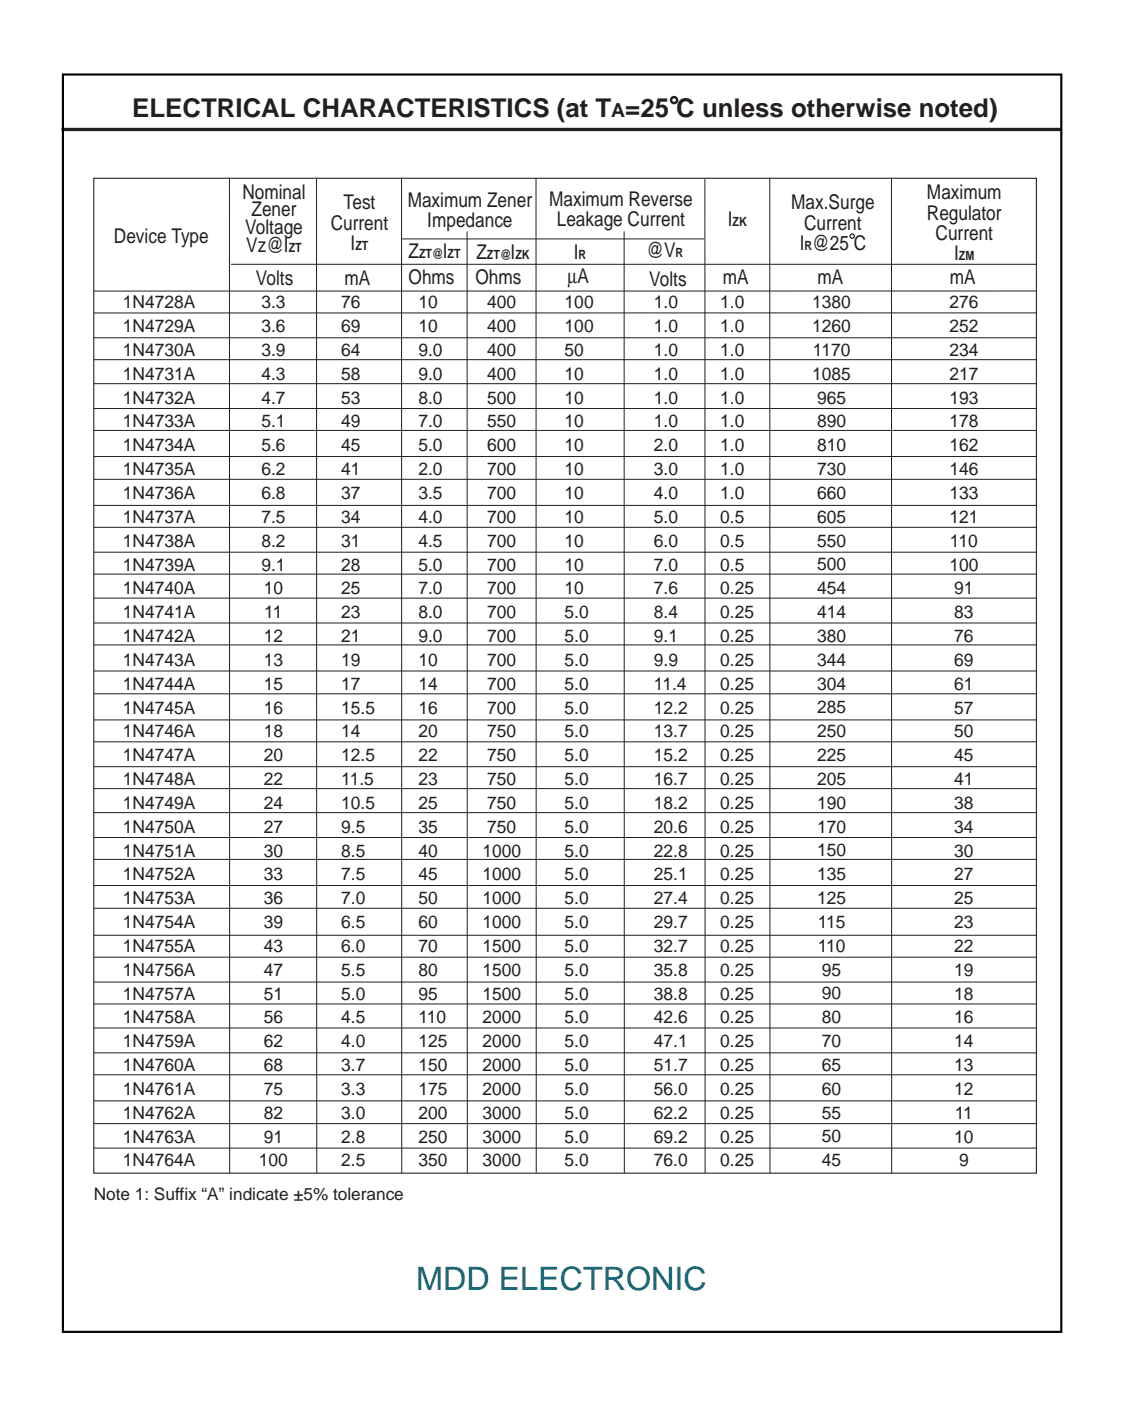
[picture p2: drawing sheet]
<svg xmlns="http://www.w3.org/2000/svg" width="184mm" height="230mm" viewBox="0 0 184 230" stroke-linecap="round" stroke-linejoin="round" font-family="sans-serif">
<circle cx="110.5" cy="16.4" r=".5" fill="none" stroke="#231f20" stroke-width=".4"/>
<path d="M15.4 29.2h154.5v163.1h-154.5z" fill="none" stroke="#231f20" stroke-width=".18"/>
<g fill="none" stroke="#231f20" stroke-width=".17">
<path d="M15.4 55.4h154.6M15.4 59h154.6M37.9 43.3h132M170 47.7h-154.6M170 51.3h-154.6M15.4 62.9h154.6M15.4 67h154.6M15.4 70.6h154.6M15.4 74.8h154.6M15.4 78.6h154.6M15.4 82.8h154.6M15.4 86.4h154.6"/>
<path d="M15.4 90.5h154.6M15.4 94.1h154.6M15.4 98h154.6M15.4 102.1h154.6M15.4 105.7h154.6M15.4 110h154.6M15.4 113.7h154.6M15.4 118h154.6M15.4 121.6h154.6M15.4 125.7h154.6M15.4 129.3h154.6M15.4 133.2h154.6"/>
<path d="M15.4 137.3h154.6M15.4 140.9h154.6M15.4 145.2h154.6M15.4 148.9h154.6M15.4 153.3h154.6M15.4 156.9h154.6M15.4 161h154.6M15.4 164.6h154.6M15.4 168.5h154.6M15.4 172.6h154.6M15.4 176.2h154.6M15.4 180.5h154.6"/>
<path d="M15.4 184.2h154.6M15.4 188.2h154.6"/>
</g>
<path d="M37.6 29.2l.1 163.1M51.9 29.4v162.9M65.8 29.2l.1 163.1M65.9 39.2h49.6M76.6 37.9v154.4M87.9 29.2v163M102.3 37.9l.1 154.4M115.6 29.4v162.9M126.2 29.2v163.1M146.2 29.2v163.1" fill="none" stroke="#231f20" stroke-width=".16"/>
<circle cx="139.7" cy="38.7" r=".36" fill="none" stroke="#231f20" stroke-width=".2"/>
<path d="M48.2 196.7h1.5" fill="none" stroke="#231f20" stroke-width=".23"/>
<path d="M10.1 21.2h163.9" fill="none" stroke="#231f20" stroke-width=".54"/>
<path d="M10.3 12.2h163.7v206.1h-163.7z" fill="none" stroke="#000" stroke-width=".35"/>
<text font-size="5.3" fill="#00697a" x="68.3" y="211.5">MDD ELECTRONIC</text>
<text font-size="4.2" fill="#231f20" x="21.7" y="19.2">ELECTRICAL CHARACTERISTICS (at T =25 C unless otherwise noted)</text>
<g font-size="3.3" fill="#231f20">
<text x="39.7" y="32.6">Nominal</text>
<text x="41.2" y="35.5">Zener</text>
<text x="56.3" y="34.3">Test</text>
<text x="66.8" y="33.9">Maximum Zener</text>
<text x="90" y="33.7">Maximum Reverse</text>
<text x="129.7" y="34.3">Max.Surge</text>
<text x="152" y="32.7">Maximum</text>
<text x="18.7" y="39.9">Device Type</text>
<text x="40.2" y="38.4">Voltage</text>
<text x="40.4" y="41.3">Vz@I</text>
<text x="54.2" y="37.6">Current</text>
<text x="57.5" y="41">I</text>
<text x="70.1" y="37.2">Impedance</text>
<text x="91.3" y="37">Leakage Current</text>
<text x="119.3" y="37">I</text>
<text x="131.1" y="41">I @25 C</text>
<text x="131.9" y="37.7">Current</text>
<text x="152" y="36">Regulator</text>
<text x="153.4" y="39.3">Current</text>
<text x="42" y="46.7">Volts</text>
<text x="56.5" y="46.7">mA</text>
<text x="67" y="42.3">Z</text>
<text x="67" y="46.6">Ohms</text>
<text x="72.6" y="42.3">I</text>
<text x="78" y="46.6">Ohms</text>
<text x="78.1" y="42.4">Z</text>
<text x="83.7" y="42.4">I</text>
<text x="93.1" y="46.4">µA</text>
<text x="94.1" y="42.4">I</text>
<text x="106" y="42.1">@V</text>
<text x="106.5" y="46.9">Volts</text>
<text x="118.5" y="46.5">mA</text>
<text x="134" y="46.5">mA</text>
<text x="155.7" y="46.5">mA</text>
<text x="156.4" y="42.7">I</text>
</g>
<text font-size="3.2" fill="#231f20" x="100.2" y="19.2">A</text>
<g font-size="2.9" fill="#231f20">
<text x="20.2" y="50.5">1N4728A</text>
<text x="42.8" y="50.5">3.3</text>
<text x="56" y="50.5">76</text>
<text x="68.6" y="50.5">10</text>
<text x="79.9" y="50.5">400</text>
<text x="92.6" y="50.5">100</text>
<text x="107.2" y="50.5">1.0</text>
<text x="118.1" y="50.5">1.0</text>
<text x="133.2" y="50.5">1380</text>
<text x="155.7" y="50.5">276</text>
<text x="20.2" y="54.4">1N4729A</text>
<text x="20.2" y="58.4">1N4730A</text>
<text x="42.8" y="54.4">3.6</text>
<text x="42.8" y="58.4">3.9</text>
<text x="56" y="54.4">69</text>
<text x="56" y="58.4">64</text>
<text x="68.6" y="54.4">10</text>
<text x="68.6" y="58.4">9.0</text>
<text x="79.9" y="54.4">400</text>
<text x="79.9" y="58.4">400</text>
<text x="92.6" y="54.4">100</text>
<text x="92.6" y="58.4">50</text>
<text x="107.2" y="54.4">1.0</text>
<text x="107.2" y="58.4">1.0</text>
<text x="118.1" y="54.4">1.0</text>
<text x="118.1" y="58.4">1.0</text>
<text x="133.2" y="54.4">1260</text>
<text x="133.3" y="58.3">1170</text>
<text x="155.7" y="54.4">252</text>
<text x="155.7" y="58.4">234</text>
<text x="20.2" y="62.3">1N4731A</text>
<text x="42.8" y="62.3">4.3</text>
<text x="56" y="62.3">58</text>
<text x="68.6" y="62.3">9.0</text>
<text x="79.9" y="62.3">400</text>
<text x="92.6" y="62.3">10</text>
<text x="107.2" y="62.3">1.0</text>
<text x="118.1" y="62.3">1.0</text>
<text x="133.2" y="62.3">1085</text>
<text x="155.7" y="62.3">217</text>
<text x="20.2" y="66.2">1N4732A</text>
<text x="20.2" y="70.1">1N4733A</text>
<text x="42.8" y="66.2">4.7</text>
<text x="42.8" y="70.1">5.1</text>
<text x="56" y="66.2">53</text>
<text x="56" y="70.1">49</text>
<text x="68.6" y="66.2">8.0</text>
<text x="68.6" y="70.1">7.0</text>
<text x="79.9" y="66.2">500</text>
<text x="79.9" y="70.1">550</text>
<text x="92.6" y="66.2">10</text>
<text x="92.6" y="70.1">10</text>
<text x="107.2" y="66.2">1.0</text>
<text x="107.2" y="70.1">1.0</text>
<text x="118.1" y="66.2">1.0</text>
<text x="118.1" y="70.1">1.0</text>
<text x="134" y="66.2">965</text>
<text x="134" y="70.1">890</text>
<text x="155.7" y="66.2">193</text>
<text x="155.7" y="70.1">178</text>
<text x="20.2" y="74">1N4734A</text>
<text x="20.2" y="77.9">1N4735A</text>
<text x="42.8" y="74">5.6</text>
<text x="42.8" y="77.9">6.2</text>
<text x="56" y="74">45</text>
<text x="56" y="77.9">41</text>
<text x="68.6" y="74">5.0</text>
<text x="68.6" y="77.9">2.0</text>
<text x="79.9" y="74">600</text>
<text x="79.9" y="77.9">700</text>
<text x="92.6" y="74">10</text>
<text x="92.6" y="77.9">10</text>
<text x="107.2" y="74">2.0</text>
<text x="107.2" y="77.9">3.0</text>
<text x="118.1" y="74">1.0</text>
<text x="118.1" y="77.9">1.0</text>
<text x="134" y="74">810</text>
<text x="134" y="77.9">730</text>
<text x="155.7" y="74">162</text>
<text x="155.7" y="77.9">146</text>
<text x="20.2" y="81.8">1N4736A</text>
<text x="42.8" y="81.8">6.8</text>
<text x="56" y="81.8">37</text>
<text x="68.6" y="81.8">3.5</text>
<text x="79.9" y="81.8">700</text>
<text x="92.6" y="81.8">10</text>
<text x="107.2" y="81.8">4.0</text>
<text x="118.1" y="81.8">1.0</text>
<text x="134" y="81.8">660</text>
<text x="155.7" y="81.8">133</text>
<text x="20.2" y="85.7">1N4737A</text>
<text x="20.2" y="89.6">1N4738A</text>
<text x="42.8" y="85.7">7.5</text>
<text x="42.8" y="89.6">8.2</text>
<text x="56" y="85.7">34</text>
<text x="56" y="89.6">31</text>
<text x="68.6" y="85.7">4.0</text>
<text x="68.6" y="89.6">4.5</text>
<text x="79.9" y="85.7">700</text>
<text x="79.9" y="89.6">700</text>
<text x="92.6" y="85.7">10</text>
<text x="92.6" y="89.6">10</text>
<text x="107.2" y="85.7">5.0</text>
<text x="107.2" y="89.6">6.0</text>
<text x="118.1" y="85.7">0.5</text>
<text x="118.1" y="89.6">0.5</text>
<text x="134" y="85.7">605</text>
<text x="134" y="89.6">550</text>
<text x="155.7" y="85.7">121</text>
<text x="155.8" y="89.6">110</text>
<text x="20.2" y="93.5">1N4739A</text>
<text x="42.8" y="93.5">9.1</text>
<text x="56" y="93.5">28</text>
<text x="68.6" y="93.5">5.0</text>
<text x="79.9" y="93.5">700</text>
<text x="92.6" y="93.5">10</text>
<text x="107.2" y="93.5">7.0</text>
<text x="118.1" y="93.5">0.5</text>
<text x="134" y="93.5">500</text>
<text x="155.7" y="93.5">100</text>
<text x="20.2" y="97.4">1N4740A</text>
<text x="20.2" y="101.3">1N4741A</text>
<text x="43.2" y="97.4">10</text>
<text x="43.3" y="101.3">11</text>
<text x="56" y="97.4">25</text>
<text x="56" y="101.3">23</text>
<text x="68.6" y="97.4">7.0</text>
<text x="68.6" y="101.3">8.0</text>
<text x="79.9" y="97.4">700</text>
<text x="79.9" y="101.3">700</text>
<text x="92.6" y="97.4">10</text>
<text x="92.6" y="101.3">5.0</text>
<text x="107.2" y="97.4">7.6</text>
<text x="107.2" y="101.3">8.4</text>
<text x="118.1" y="97.4">0.25</text>
<text x="118.1" y="101.3">0.25</text>
<text x="134" y="97.4">454</text>
<text x="134" y="101.3">414</text>
<text x="156.5" y="97.4">91</text>
<text x="156.5" y="101.3">83</text>
<text x="20.2" y="105.2">1N4742A</text>
<text x="43.2" y="105.2">12</text>
<text x="56" y="105.2">21</text>
<text x="68.6" y="105.2">9.0</text>
<text x="79.9" y="105.2">700</text>
<text x="92.6" y="105.2">5.0</text>
<text x="107.2" y="105.2">9.1</text>
<text x="118.1" y="105.2">0.25</text>
<text x="134" y="105.2">380</text>
<text x="156.5" y="105.2">76</text>
<text x="20.2" y="109.1">1N4743A</text>
<text x="20.2" y="113.1">1N4744A</text>
<text x="43.2" y="109.1">13</text>
<text x="43.2" y="113.1">15</text>
<text x="56" y="109.1">19</text>
<text x="56" y="113.1">17</text>
<text x="68.6" y="109.1">10</text>
<text x="68.6" y="113.1">14</text>
<text x="79.9" y="109.1">700</text>
<text x="79.9" y="113.1">700</text>
<text x="92.6" y="109.1">5.0</text>
<text x="92.6" y="113.1">5.0</text>
<text x="107.2" y="109.1">9.9</text>
<text x="107.2" y="113.1">11.4</text>
<text x="118.1" y="109.1">0.25</text>
<text x="118.1" y="113.1">0.25</text>
<text x="134" y="109.1">344</text>
<text x="134" y="113">304</text>
<text x="156.5" y="109.1">69</text>
<text x="156.5" y="113.1">61</text>
<text x="20.2" y="117">1N4745A</text>
<text x="43.2" y="117">16</text>
<text x="56" y="117">15.5</text>
<text x="68.6" y="117">16</text>
<text x="79.9" y="117">700</text>
<text x="92.6" y="117">5.0</text>
<text x="107.2" y="117">12.2</text>
<text x="118.1" y="117">0.25</text>
<text x="134" y="117">285</text>
<text x="156.5" y="117">57</text>
<text x="20.2" y="120.9">1N4746A</text>
<text x="20.2" y="124.8">1N4747A</text>
<text x="43.2" y="120.9">18</text>
<text x="43.2" y="124.8">20</text>
<text x="56" y="120.9">14</text>
<text x="56" y="124.8">12.5</text>
<text x="68.6" y="120.9">20</text>
<text x="68.6" y="124.8">22</text>
<text x="79.9" y="120.9">750</text>
<text x="79.9" y="124.8">750</text>
<text x="92.6" y="120.9">5.0</text>
<text x="92.6" y="124.8">5.0</text>
<text x="107.2" y="120.9">13.7</text>
<text x="107.2" y="124.8">15.2</text>
<text x="118.1" y="120.9">0.25</text>
<text x="118.1" y="124.8">0.25</text>
<text x="134" y="120.9">250</text>
<text x="134" y="124.8">225</text>
<text x="156.5" y="120.9">50</text>
<text x="156.5" y="124.8">45</text>
<text x="20.2" y="128.7">1N4748A</text>
<text x="43.2" y="128.7">22</text>
<text x="56" y="128.7">11.5</text>
<text x="68.6" y="128.7">23</text>
<text x="79.9" y="128.7">750</text>
<text x="92.6" y="128.7">5.0</text>
<text x="107.2" y="128.7">16.7</text>
<text x="118.1" y="128.7">0.25</text>
<text x="134" y="128.7">205</text>
<text x="156.5" y="128.7">41</text>
<text x="20.2" y="132.6">1N4749A</text>
<text x="20.2" y="136.5">1N4750A</text>
<text x="43.2" y="132.6">24</text>
<text x="43.2" y="136.5">27</text>
<text x="56" y="132.6">10.5</text>
<text x="56" y="136.5">9.5</text>
<text x="68.6" y="132.6">25</text>
<text x="68.6" y="136.5">35</text>
<text x="79.9" y="132.6">750</text>
<text x="79.9" y="136.5">750</text>
<text x="92.6" y="132.6">5.0</text>
<text x="92.6" y="136.5">5.0</text>
<text x="107.2" y="132.6">18.2</text>
<text x="107.2" y="136.5">20.6</text>
<text x="118.1" y="132.6">0.25</text>
<text x="118.1" y="136.5">0.25</text>
<text x="134" y="132.6">190</text>
<text x="134" y="136.5">170</text>
<text x="156.5" y="132.6">38</text>
<text x="156.5" y="136.5">34</text>
<text x="20.2" y="140.4">1N4751A</text>
<text x="43.2" y="140.4">30</text>
<text x="56" y="140.4">8.5</text>
<text x="68.6" y="140.4">40</text>
<text x="79.1" y="140.4">1000</text>
<text x="92.6" y="140.4">5.0</text>
<text x="107.2" y="140.4">22.8</text>
<text x="118.1" y="140.4">0.25</text>
<text x="134" y="140.4">150</text>
<text x="156.5" y="140.4">30</text>
<text x="20.2" y="144.3">1N4752A</text>
<text x="20.2" y="148.2">1N4753A</text>
<text x="43.2" y="144.3">33</text>
<text x="43.2" y="148.2">36</text>
<text x="56" y="144.3">7.5</text>
<text x="56" y="148.2">7.0</text>
<text x="68.6" y="144.3">45</text>
<text x="68.6" y="148.2">50</text>
<text x="79.1" y="144.3">1000</text>
<text x="79.1" y="148.2">1000</text>
<text x="92.6" y="144.3">5.0</text>
<text x="92.6" y="148.2">5.0</text>
<text x="107.2" y="144.3">25.1</text>
<text x="107.2" y="148.2">27.4</text>
<text x="118.1" y="144.3">0.25</text>
<text x="118.1" y="148.2">0.25</text>
<text x="134" y="144.3">135</text>
<text x="134" y="148.2">125</text>
<text x="156.5" y="144.3">27</text>
<text x="156.5" y="148.2">25</text>
<text x="20.2" y="152.1">1N4754A</text>
<text x="43.2" y="152.1">39</text>
<text x="56" y="152.1">6.5</text>
<text x="68.6" y="152.1">60</text>
<text x="79.1" y="152.1">1000</text>
<text x="92.6" y="152.1">5.0</text>
<text x="107.2" y="152.1">29.7</text>
<text x="118.1" y="152.1">0.25</text>
<text x="134.1" y="152.1">115</text>
<text x="156.5" y="152.1">23</text>
<text x="20.2" y="156">1N4755A</text>
<text x="20.2" y="159.9">1N4756A</text>
<text x="43.2" y="156">43</text>
<text x="43.2" y="159.9">47</text>
<text x="56" y="156">6.0</text>
<text x="56" y="159.9">5.5</text>
<text x="68.6" y="156">70</text>
<text x="68.6" y="159.9">80</text>
<text x="79.1" y="156">1500</text>
<text x="79.1" y="159.9">1500</text>
<text x="92.6" y="156">5.0</text>
<text x="92.6" y="159.9">5.0</text>
<text x="107.2" y="156">32.7</text>
<text x="107.2" y="159.9">35.8</text>
<text x="118.1" y="156">0.25</text>
<text x="118.1" y="159.9">0.25</text>
<text x="134.1" y="156">110</text>
<text x="134.8" y="159.9">95</text>
<text x="156.5" y="156">22</text>
<text x="156.5" y="159.9">19</text>
<text x="20.2" y="163.8">1N4757A</text>
<text x="20.2" y="167.8">1N4758A</text>
<text x="43.2" y="163.8">51</text>
<text x="43.2" y="167.8">56</text>
<text x="56" y="163.8">5.0</text>
<text x="56" y="167.8">4.5</text>
<text x="68.6" y="163.8">95</text>
<text x="68.6" y="167.8">110</text>
<text x="79.1" y="163.8">1500</text>
<text x="79.1" y="167.8">2000</text>
<text x="92.6" y="163.8">5.0</text>
<text x="92.6" y="167.8">5.0</text>
<text x="107.2" y="163.8">38.8</text>
<text x="107.2" y="167.8">42.6</text>
<text x="118.1" y="163.8">0.25</text>
<text x="118.1" y="167.8">0.25</text>
<text x="134.8" y="163.8">90</text>
<text x="134.8" y="167.7">80</text>
<text x="156.5" y="163.8">18</text>
<text x="156.5" y="167.8">16</text>
<text x="20.2" y="171.7">1N4759A</text>
<text x="43.2" y="171.7">62</text>
<text x="56" y="171.7">4.0</text>
<text x="68.6" y="171.7">125</text>
<text x="79.1" y="171.7">2000</text>
<text x="92.6" y="171.7">5.0</text>
<text x="107.2" y="171.7">47.1</text>
<text x="118.1" y="171.7">0.25</text>
<text x="134.8" y="171.7">70</text>
<text x="156.5" y="171.7">14</text>
<text x="20.2" y="175.6">1N4760A</text>
<text x="20.2" y="179.5">1N4761A</text>
<text x="43.2" y="175.6">68</text>
<text x="43.2" y="179.5">75</text>
<text x="56" y="175.6">3.7</text>
<text x="56" y="179.5">3.3</text>
<text x="68.6" y="175.6">150</text>
<text x="68.6" y="179.5">175</text>
<text x="79.1" y="175.6">2000</text>
<text x="79.1" y="179.5">2000</text>
<text x="92.6" y="175.6">5.0</text>
<text x="92.6" y="179.5">5.0</text>
<text x="107.2" y="175.6">51.7</text>
<text x="107.2" y="179.5">56.0</text>
<text x="118.1" y="175.6">0.25</text>
<text x="118.1" y="179.5">0.25</text>
<text x="134.8" y="175.6">65</text>
<text x="134.8" y="179.5">60</text>
<text x="156.5" y="175.6">13</text>
<text x="156.5" y="179.5">12</text>
<text x="20.2" y="183.4">1N4762A</text>
<text x="43.2" y="183.4">82</text>
<text x="56" y="183.4">3.0</text>
<text x="68.6" y="183.4">200</text>
<text x="79.1" y="183.4">3000</text>
<text x="92.6" y="183.4">5.0</text>
<text x="107.2" y="183.4">62.2</text>
<text x="118.1" y="183.4">0.25</text>
<text x="134.8" y="183.4">55</text>
<text x="156.5" y="183.4">11</text>
<text x="20.2" y="187.3">1N4763A</text>
<text x="20.2" y="191.2">1N4764A</text>
<text x="42.4" y="191.2">100</text>
<text x="43.2" y="187.3">91</text>
<text x="56" y="187.3">2.8</text>
<text x="56" y="191.2">2.5</text>
<text x="68.6" y="187.3">250</text>
<text x="68.6" y="191.2">350</text>
<text x="79.1" y="187.3">3000</text>
<text x="79.1" y="191.2">3000</text>
<text x="92.6" y="187.3">5.0</text>
<text x="92.6" y="191.2">5.0</text>
<text x="107.2" y="187.3">69.2</text>
<text x="107.2" y="191.2">76.0</text>
<text x="118.1" y="187.3">0.25</text>
<text x="118.1" y="191.2">0.25</text>
<text x="134.8" y="187.3">50</text>
<text x="134.8" y="191.2">45</text>
<text x="156.5" y="187.3">10</text>
<text x="157.2" y="191.2">9</text>
</g>
<text font-size="2.8" fill="#231f20" x="15.4" y="196.8">Note 1: Suffix “A” indicate +5% tolerance</text>
<g font-size="2.1" fill="#231f20">
<text x="47.3" y="41.3">ZT</text>
<text x="58.3" y="41">ZT</text>
<text x="120.1" y="37">ZK</text>
<text x="131.9" y="41">R</text>
<text x="68.7" y="42.3">ZT@ ZT</text>
<text x="79.8" y="42.4">ZT@ ZK</text>
<text x="94.9" y="42.4">R</text>
<text x="110.8" y="42.1">R</text>
<text x="157.2" y="42.7">ZM</text>
</g>
</svg>
